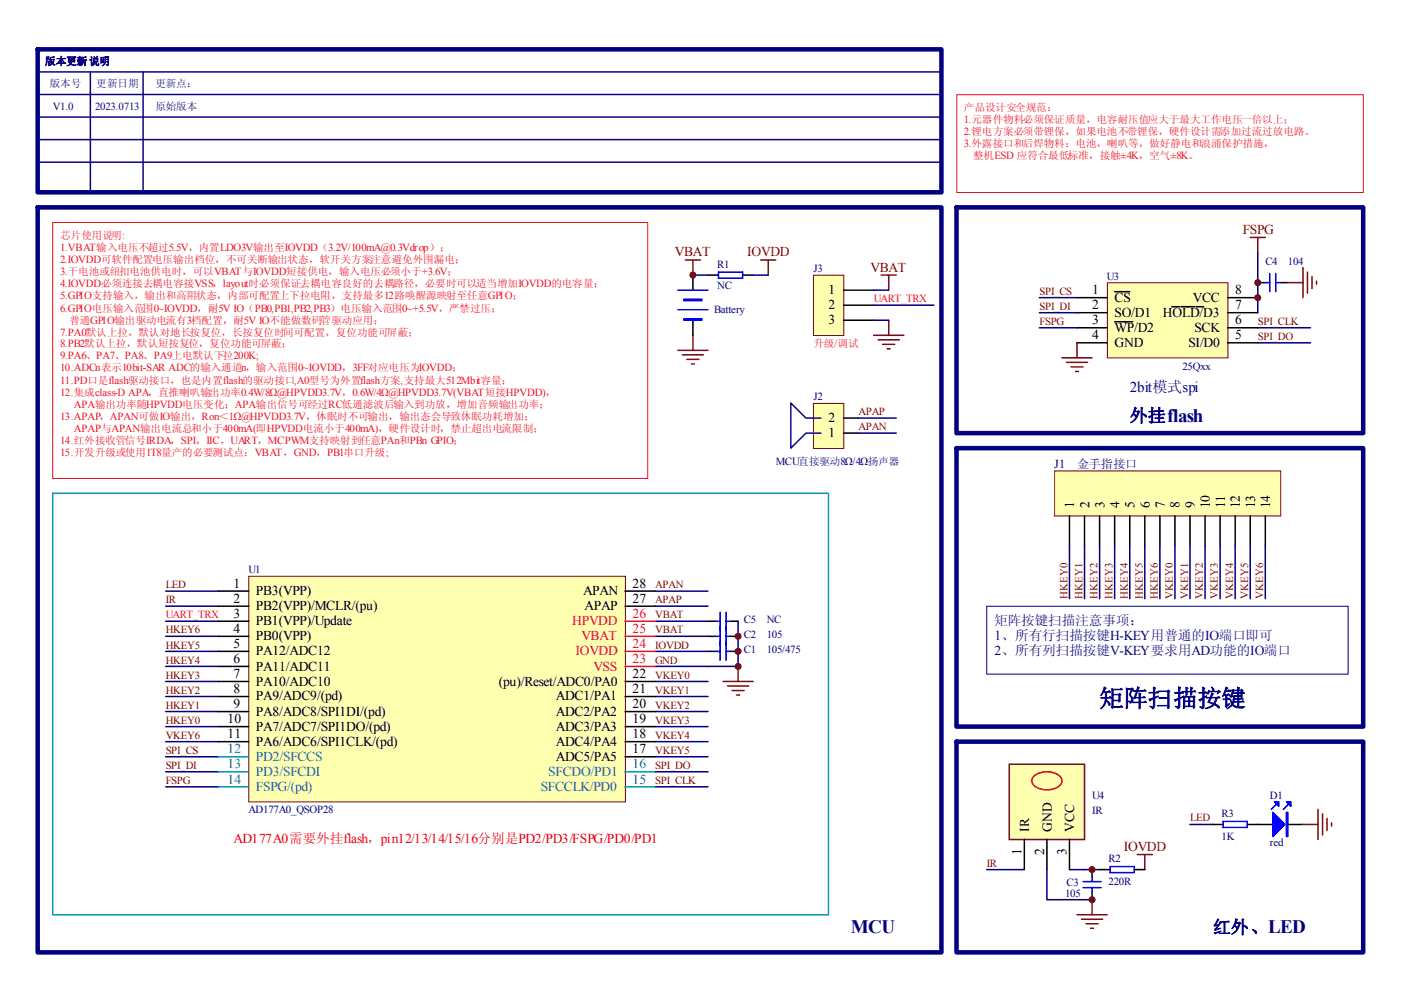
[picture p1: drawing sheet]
<svg xmlns="http://www.w3.org/2000/svg" width="297mm" height="210mm" viewBox="0 0 297 210" stroke-linecap="round" stroke-linejoin="round" font-family="sans-serif">
<path d="M8 44h191.6v157.9h-191.6zM202.8 44h86.2v47.8h-86.2z" fill="none" stroke="#000080" stroke-width=".96"/>
<path d="M172.6 85.6h6.3v9.5h-6.3z" fill="#ffffb0"/>
<path d="M172.5 85.5h6.4v9.6h-6.4z" fill="none" stroke="#800000" stroke-width=".21"/>
<path d="M146.9 58.3v3.2M150.1 58.3h2.2M157.4 58.3h2.3M146.9 67.9v3.2M178.8 91.8h3.2M178.8 88.6h3.2M150.1 134.9h1.6M150.1 138.1h1.6M154.9 134.9h1.6M154.9 138.1h1.6M266.7 174.8h3.2M273.1 174.8h3.2" fill="none" stroke="#000" stroke-width=".32"/>
<path d="M146.9 58.3h3.2M159.7 58.3h3.2M182 88.6h8M182 91.8h8M35.1 157.3h11.2M35.1 154.1h11.2M35.1 150.9h11.2M35.1 160.4h11.2" fill="none" stroke="#000080" stroke-width=".32"/>
<g fill="none" stroke="#800000" stroke-width=".32">
<path d="M145.3 55.1h3.2M146.9 55.1v3.2M161.3 55.1h3.2M162.9 55.1v3.2M143.7 74.3h6.4M144.7 75.2h4.4M145.6 76.2h2.6M146.6 77.2h.6M146.9 71.1v3.2M153.3 144.5h6.4M154.3 145.4h4.4M155.2 146.4h2.6"/>
<path d="M156.2 147.4h.6M156.5 141.3v3.2M276.3 174.8h3.1M279.4 171.6v6.4M280.4 172.6v4.4M281.4 173.5v2.6M282.3 174.5v.6"/>
</g>
<path d="M152.3 57.7h5.1v1.3h-5.1zM143.7 65.7h6.4M143.7 61.5h6.4M151.7 134.9h1M151.7 138.1h1M152.7 133v7M153.9 134.9h1M153.9 133v7M153.9 138.1h1M270.8 170.3l-1.3 1.3M273.4 170.3l-1.3 1.3" fill="none" stroke="#00f" stroke-width=".32"/>
<g fill="#00f" stroke="#00f" stroke-width=".32">
<path d="M272.7 170h1v1z"/>
<path d="M270.2 170h.9v1z"/>
<path d="M269.9 172.2l2.5 2.6-2.5 2.6z"/>
<path d="M145 63.4h3.8v.4h-3.8z" fill-rule="evenodd"/>
<path d="M145 67.6h3.8v.3h-3.8z" fill-rule="evenodd"/>
<path d="M272.7 172.2h.4v5.2h-.4z" fill-rule="evenodd"/>
</g>
<path d="M174.1 88.6h-3.2l-3.2-3.2v9.6l3.2-3.2h3.2" fill="none" stroke="#11037f" stroke-width=".32"/>
<path d="M172.6 58.4h6.3v12.7h-6.3z" fill="#ffffb0"/>
<path d="M172.5 58.3h6.4v12.8h-6.4z" fill="none" stroke="#800000" stroke-width=".21"/>
<path d="M178.8 61.5h6.4M178.8 64.7h6.4M178.8 67.9h6.4" fill="none" stroke="#000" stroke-width=".32"/>
<g fill="none" stroke="#800000" stroke-width=".32">
<path d="M186.8 58.3h3.2M188.4 58.3v3.2M265.1 50.3h3.2M266.7 50.3v3.2M185.2 71.1h6.4M186.2 72h4.5M187.2 73h2.5M188.1 74h.6M188.4 67.9v3.2M225.2 75.9h6.3M226.1 76.8h4.5M227.1 77.8h2.5"/>
<path d="M228 78.7h.7M228.3 72.7v3.2"/>
</g>
<path d="M185.2 64.7h12.8M185.2 67.9h3.2M185.2 61.5h3.2M220.4 63.1h7.9M220.4 69.5h7.9M266.7 69.5h11.1M266.7 72.7h11.1M35.1 141.3h11.2M35.1 144.5h11.2M35.1 147.7h11.2" fill="none" stroke="#000080" stroke-width=".32"/>
<path d="M8 10.5h191.6v30.3h-191.6zM202.8 157.3h86.2v44.6h-86.2z" fill="none" stroke="#000080" stroke-width=".96"/>
<path d="M11.2 104.6h164.5v89.3h-164.5z" fill="none" stroke="#009cca" stroke-width=".32"/>
<path d="M8 15.2h191.6M19.2 15.2v25.6M30.3 15.2v25.6M8 20h191.6M8 24.8h191.6M8 29.6h191.6M8 34.4h191.6" fill="none" stroke="#11037f" stroke-width=".32"/>
<path d="M234.9 60h25.4v15.9h-25.4z" fill="#ffffb0"/>
<path d="M234.8 60h25.5v15.9h-25.5z" fill="none" stroke="#800000" stroke-width=".21"/>
<g fill="none" stroke="#000" stroke-width=".32">
<path d="M266.7 59.9h1.6M271.5 59.9h1.6M228.3 63.1h6.4M228.3 66.3h6.4M228.3 69.5h6.4M228.3 72.7h6.4M236.3 61.8h3.2M236.3 68.2h3.9M248.5 65h1.6M250.4 65h2.9M253.6 65h1.6M260.3 63.1h6.4"/>
<path d="M260.3 66.3h6.4M260.3 69.5h6.4M260.3 72.7h6.4"/>
</g>
<path d="M268.3 59.9h.9M269.2 58v3.8M270.5 59.9h1M270.5 58v3.8" fill="none" stroke="#00f" stroke-width=".32"/>
<path d="M266.7 53.5v12.8" fill="none" stroke="#000080" stroke-width=".32"/>
<path d="M273.1 59.9h3.2M276.3 56.7v6.4M277.2 57.7v4.5M278.2 58.6v2.6M279.1 59.6v.6M228.3 193.9h6.4M229.3 194.9h4.5M230.3 195.9h2.5M231.2 196.8h.7M231.5 190.8v3.1M241.1 181.2h3.2M242.7 181.2v3.2" fill="none" stroke="#800000" stroke-width=".32"/>
<path d="M214 162h15.9v16h-15.9z" fill-rule="evenodd" fill="#ffffb0" stroke="#800000" stroke-width=".32"/>
<path d="M150.1 131.7h1.6M154.9 131.7h1.6M217.2 178v6.4M222 178v6.4M226.7 178v6.4M257.1 174.8h2.2M264.4 174.8h2.3M231.5 184.4v1.6M231.5 189.2v1.6M233.1 184.4h2.3M240.5 184.4h2.2" fill="none" stroke="#000" stroke-width=".32"/>
<path d="M219.1 164.7a4.4 4.4 0 0 1 5.7 0 1.48 1.48 0 0 1-.8 2.3 4.5 4.5 0 0 1-4.9-.6 1.25 1.25 0 0 1 0-1.7z" fill="none" stroke="#bf0000" stroke-width=".32"/>
<g fill="none" stroke="#000080" stroke-width=".32">
<path d="M220.4 66.3h7.9M35.1 138.1h11.2M35.1 134.9h11.2M35.1 131.7h11.2M35.1 128.5h11.2M35.1 125.3h11.2M138.9 138.1h11.2M138.9 134.9h11.2M138.9 131.7h11.2M138.9 128.5h11.2M138.9 125.3h11.2M156.5 131.7v9.6h-17.6"/>
<path d="M138.9 154.1h11.2M138.9 150.9h11.2M138.9 147.7h11.2M138.9 144.5h11.2M138.9 157.3h11.2M35.1 163.6h11.2M35.1 166.8h11.2M138.9 160.4h11.2M138.9 163.6h11.2M138.9 166.8h11.2M252.3 174.8h4.8M209.2 184.4h8"/>
<path d="M222 184.4v6.4h9.5M226.7 184.4h6.4"/>
</g>
<path d="M151.7 131.7h1M152.7 129.8v3.8M153.9 131.7h1M153.9 129.8v3.8M259.3 174.2h5.1v1.2h-5.1zM229.6 188.2h3.9M229.6 186.9h3.9M231.5 186v.9M231.5 188.2v1M235.4 183.7h5.1v1.3h-5.1z" fill="none" stroke="#00f" stroke-width=".32"/>
<path d="M202.9 20.1h86.2v20.7h-86.2zM11.2 47.2h126.1v54.2h-126.1z" fill="none" stroke="#ee0e22" stroke-width=".21"/>
<g fill="#800000" stroke="#800000" stroke-width=".21">
<circle cx="146.9" cy="58.3" r=".64"/>
<circle cx="266.7" cy="63.1" r=".64"/>
<circle cx="266.7" cy="59.9" r=".64"/>
<circle cx="231.5" cy="190.8" r=".64"/>
<circle cx="231.5" cy="184.4" r=".64"/>
<circle cx="156.5" cy="134.9" r=".64"/>
<circle cx="156.5" cy="138.1" r=".64"/>
<circle cx="156.5" cy="141.3" r=".64"/>
</g>
<path d="M202.8 95h86.2v59.1h-86.2z" fill="none" stroke="#000080" stroke-width=".96"/>
<path d="M209.2 128.5h76.6v14.4h-76.6z" fill="none" stroke="#11037f" stroke-width=".21"/>
<path d="M223.7 99.9h47.8v9.5h-47.8z" fill="#ffffb0"/>
<path d="M223.6 99.8h47.9v9.6h-47.9z" fill="none" stroke="#800000" stroke-width=".21"/>
<g fill="none" stroke="#000" stroke-width=".32">
<path d="M226.7 109.4v6.4M229.9 109.4v6.4M233.1 109.4v6.4M236.3 109.4v6.4M239.5 109.4v6.4M242.7 109.4v6.4M245.9 109.4v6.4M249.1 109.4v6.4M252.3 109.4v6.4M255.5 109.4v6.4M258.7 109.4v6.4M261.9 109.4v6.4"/>
<path d="M265.1 109.4v6.4M268.3 109.4v6.4"/>
</g>
<g fill="none" stroke="#000080" stroke-width=".32">
<path d="M226.7 115.8v11.1M229.9 115.8v11.1M233.1 115.8v11.1M236.3 115.8v11.1M239.5 115.8v11.1M242.7 115.8v11.1M245.9 115.8v11.1M249.1 115.8v11.1M252.3 115.8v11.1M255.5 115.8v11.1M258.7 115.8v11.1M261.9 115.8v11.1"/>
<path d="M265.1 115.8v11.1M268.3 115.8v11.1"/>
</g>
<path d="M52.8 122.3h79.8v47.7h-79.8z" fill="#ffffb0"/>
<path d="M52.7 122.2h79.9v47.8h-79.9z" fill="none" stroke="#800000" stroke-width=".21"/>
<path d="M132.5 138.1h6.4M132.5 134.9h6.4M132.5 131.7h6.4M132.5 141.3h6.4" fill="none" stroke="#ee0e22" stroke-width=".32"/>
<g fill="none" stroke="#000" stroke-width=".32">
<path d="M46.3 138.1h6.4M46.3 134.9h6.4M46.3 125.3h6.4M46.3 128.5h6.4M46.3 131.7h6.4M132.5 125.3h6.4M132.5 128.5h6.4M46.3 157.3h6.4M46.3 154.1h6.4M46.3 150.9h6.4M46.3 147.7h6.4M46.3 144.5h6.4"/>
<path d="M46.3 141.3h6.4M132.5 157.3h6.4M132.5 154.1h6.4M132.5 150.9h6.4M132.5 147.7h6.4M132.5 144.5h6.4M132.5 160.4h6.4"/>
</g>
<path d="M46.3 160.4h6.4M46.3 163.6h6.4M46.3 166.8h6.4M132.5 163.6h6.4M132.5 166.8h6.4" fill="none" stroke="#008080" stroke-width=".32"/>
<text font-size="5.1" fill="#000080" x="233.2" y="149.8">矩阵扫描按键</text>
<text font-size="4" fill="#000080" x="180.4" y="197.9">MCU</text>
<g font-size="3.8" fill="#000080">
<text x="239.5" y="89.4">外挂flash</text>
<text x="257.1" y="197.9">红外、LED</text>
</g>
<text font-size="3.2" fill="#000080" x="239.5" y="83.1">2bit模式spi</text>
<g font-size="2.9" fill="#800000">
<text x="263.5" y="49.6">FSPG</text>
<text x="143.1" y="54.4">VBAT</text>
<text x="158.4" y="54.4">IOVDD</text>
<text x="184.6" y="57.6">VBAT</text>
<text x="238.3" y="180.4">IOVDD</text>
</g>
<g font-size="2.9">
<text x="175.7" y="62.4">1</text>
<text x="175.7" y="65.5">2</text>
<text x="231.6" y="62.4">1</text>
<text x="231.6" y="65.5">2</text>
<text x="236.3" y="63.9">CS</text>
<text x="252.9" y="63.9">VCC</text>
<text x="261.9" y="65.5">7</text>
<text x="261.9" y="62.4">8</text>
<text x="175.7" y="68.8">3</text>
<text x="231.6" y="68.8">3</text>
<text x="231.6" y="72">4</text>
<text x="236.3" y="67.2">SO/D1</text>
<text x="236.3" y="70.4">WP/D2</text>
<text x="246.5" y="67.2">HOLD/D3</text>
<text x="253.2" y="70.4">SCK</text>
<text x="261.9" y="72">5</text>
<text x="261.9" y="68.8">6</text>
<text x="236.3" y="73.6">GND</text>
<text x="252" y="73.6">SI/D0</text>
<text x="175.7" y="89.5">2</text>
<text x="175.7" y="92.7">1</text>
<text x="227.8" y="107.8" transform="rotate(-90 227.8 107.8)">1</text>
<text x="231" y="107.8" transform="rotate(-90 231 107.8)">2</text>
<text x="234.2" y="107.8" transform="rotate(-90 234.2 107.8)">3</text>
<text x="237.3" y="107.8" transform="rotate(-90 237.3 107.8)">4</text>
<text x="240.5" y="107.8" transform="rotate(-90 240.5 107.8)">5</text>
<text x="243.8" y="107.8" transform="rotate(-90 243.8 107.8)">6</text>
<text x="247" y="107.8" transform="rotate(-90 247 107.8)">7</text>
<text x="250.1" y="107.8" transform="rotate(-90 250.1 107.8)">8</text>
<text x="253.3" y="107.8" transform="rotate(-90 253.3 107.8)">9</text>
<text x="256.5" y="107.8" transform="rotate(-90 256.5 107.8)">10</text>
<text x="259.8" y="107.8" transform="rotate(-90 259.8 107.8)">11</text>
<text x="262.9" y="107.8" transform="rotate(-90 262.9 107.8)">12</text>
<text x="266.1" y="107.8" transform="rotate(-90 266.1 107.8)">13</text>
<text x="269.3" y="107.8" transform="rotate(-90 269.3 107.8)">14</text>
<text x="49.5" y="124.6">1</text>
<text x="134.1" y="124.6">28</text>
<text x="49.5" y="127.8">2</text>
<text x="49.5" y="131">3</text>
<text x="54.3" y="126.2">PB3(VPP)</text>
<text x="54.3" y="129.4">PB2(VPP)/MCLR/(pu)</text>
<text x="123.6" y="126.2">APAN</text>
<text x="124" y="129.4">APAP</text>
<text x="134.1" y="127.8">27</text>
<text x="49.5" y="137.3">5</text>
<text x="49.5" y="134.2">4</text>
<text x="54.3" y="135.7">PB0(VPP)</text>
<text x="54.3" y="132.6">PB1(VPP)/Update</text>
<text x="49.5" y="140.6">6</text>
<text x="49.5" y="143.8">7</text>
<text x="54.3" y="139">PA12/ADC12</text>
<text x="54.3" y="142.2">PA11/ADC11</text>
<text x="134.1" y="143.8">22</text>
<text x="49.5" y="146.9">8</text>
<text x="54.3" y="145.4">PA10/ADC10</text>
<text x="54.3" y="148.5">PA9/ADC9/(pd)</text>
<text x="105.7" y="145.4">(pu)/Reset/ADC0/PA0</text>
<text x="117.9" y="148.5">ADC1/PA1</text>
<text x="134.1" y="146.9">21</text>
<text x="48.3" y="153.3">10</text>
<text x="49.5" y="150.1">9</text>
<text x="54.3" y="151.7">PA8/ADC8/SPI1DI/(pd)</text>
<text x="54.3" y="155">PA7/ADC7/SPI1DO/(pd)</text>
<text x="117.9" y="155">ADC3/PA3</text>
<text x="117.9" y="151.7">ADC2/PA2</text>
<text x="134.1" y="153.3">19</text>
<text x="134.1" y="150.1">20</text>
<text x="48.3" y="156.5">11</text>
<text x="54.3" y="158.1">PA6/ADC6/SPI1CLK/(pd)</text>
<text x="117.9" y="158.1">ADC4/PA4</text>
<text x="117.9" y="161.3">ADC5/PA5</text>
<text x="134.1" y="156.5">18</text>
<text x="134.1" y="159.7">17</text>
<text x="218.2" y="176.4" transform="rotate(-90 218.2 176.4)">IR</text>
<text x="223" y="176.4" transform="rotate(-90 223 176.4)">GND</text>
<text x="227.8" y="176.4" transform="rotate(-90 227.8 176.4)">VCC</text>
<text x="216.6" y="181.2" transform="rotate(-90 216.6 181.2)">1</text>
<text x="221.4" y="181.2" transform="rotate(-90 221.4 181.2)">2</text>
<text x="226.1" y="181.2" transform="rotate(-90 226.1 181.2)">3</text>
</g>
<g font-size="2.9" fill="#ee0e22">
<text x="134.1" y="131">26</text>
<text x="121.3" y="132.6">HPVDD</text>
<text x="123.3" y="135.7">VBAT</text>
<text x="134.1" y="137.3">24</text>
<text x="134.1" y="134.2">25</text>
<text x="122" y="139">IOVDD</text>
<text x="125.8" y="142.2">VSS</text>
<text x="134.1" y="140.6">23</text>
</g>
<g font-size="2.9" fill="#11037f">
<text x="210.8" y="132.6">矩阵按键扫描注意事项：</text>
<text x="210.8" y="135.7">1、所有行扫描按键H-KEY用普通的IO端口即可</text>
<text x="210.8" y="139">2、所有列扫描按键V-KEY要求用AD功能的IO端口</text>
</g>
<g font-size="2.9" fill="#008080">
<text x="48.3" y="159.7">12</text>
<text x="54.3" y="161.3">PD2/SFCCS</text>
<text x="48.3" y="162.9">13</text>
<text x="48.3" y="166.1">14</text>
<text x="54.3" y="164.5">PD3/SFCDI</text>
<text x="54.3" y="167.7">FSPG/(pd)</text>
<text x="114.6" y="167.7">SFCCLK/PD0</text>
<text x="116.2" y="164.5">SFCDO/PD1</text>
<text x="134.1" y="166.1">15</text>
<text x="134.1" y="162.9">16</text>
</g>
<text font-size="2.9" fill="#f00" x="49.5" y="178.8">AD177A0需要外挂flash，pin12/13/14/15/16分别是PD2/PD3/FSPG/PD0/PD1</text>
<g font-size="2.6" fill="#000080">
<text x="223.5" y="99.2">J1</text>
<text x="228.3" y="99.2">金手指接口</text>
</g>
<g font-size="2.3" fill="#11037f">
<text x="11.2" y="23.3">V1.0</text>
<text x="20.2" y="23.3">2023.0713</text>
</g>
<g font-size="2.3" fill="#ee0e22">
<text x="204.4" y="26.1">1.元器件物料必须保证质量，电容耐压值应大于最大工作电压一倍以上；</text>
<text x="204.4" y="28.7">2.锂电方案必须带锂保，如果电池不带锂保，硬件设计需添加过流过放电路。</text>
<text x="204.4" y="31.3">3.外露接口和后焊物料：电池，喇叭等，做好静电和浪涌保护措施，</text>
<text x="12.8" y="53.3">1.VBAT输入电压不超过5.5V，内置LDO3V输出至IOVDD（3.2V/100mA@0.3Vdrop）；</text>
<text x="12.8" y="55.8">2.IOVDD可软件配置电压输出档位，不可关断输出状态，软开关方案注意避免外围漏电；</text>
<text x="12.8" y="58.3">3.干电池或纽扣电池供电时，可以VBAT与IOVDD短接供电，输入电压必须小于+3.6V；</text>
<text x="12.8" y="60.9">4.IOVDD必须连接去耦电容接VSS，layout时必须保证去耦电容良好的去耦路径，必要时可以适当增加IOVDD的电容量；</text>
<text x="12.8" y="63.4">5.GPIO支持输入，输出和高阻状态，内部可配置上下拉电阻，支持最多12路唤醒源映射至任意GPIO；</text>
<text x="185.3" y="64.1">UART_TRX</text>
<text x="12.8" y="66.1">6.GPIO电压输入范围0~IOVDD，耐5V IO（PB0,PB1,PB2,PB3）电压输入范围0~+5.5V，严禁过压；</text>
<text x="12.8" y="71.1">7.PA0默认上拉，默认对地长按复位，长按复位时间可配置，复位功能可屏蔽；</text>
<text x="12.8" y="73.7">8.PB2默认上拉，默认短按复位，复位功能可屏蔽；</text>
<text x="12.8" y="76.2">9.PA6、PA7、PA8、PA9上电默认下拉200K;</text>
<text x="12.8" y="78.8">10.ADCn表示10bit-SAR ADC的输入通道n，输入范围0~IOVDD，3FF对应电压为IOVDD；</text>
<text x="12.8" y="81.4">11.PD口是flash驱动接口，也是内置flash的驱动接口,A0型号为外置flash方案,支持最大512Mbit容量；</text>
<text x="12.8" y="83.9">12.集成class-D APA，直推喇叭输出功率0.4W/8Ω@HPVDD3.7V，0.6W/4Ω@HPVDD3.7V(VBAT短接HPVDD)，</text>
<text x="12.8" y="89">13.APAP，APAN可做IO输出，Ron＜1Ω@HPVDD3.7V，休眠时不可输出，输出态会导致休眠功耗增加；</text>
<text x="15.7" y="86.5">APA输出功率随HPVDD电压变化；APA输出信号可经过RC低通滤波后输入到功放，增加音频输出功率；</text>
<text x="12.8" y="94.1">14.红外接收管信号IRDA，SPI，IIC，UART，MCPWM支持映射到任意PAn和PBn GPIO；</text>
<text x="15.7" y="91.5">APAP与APAN输出电流总和小于400mA(即HPVDD电流小于400mA)，硬件设计时，禁止超出电流限制；</text>
<text x="12.8" y="96.6">15.开发升级或使用1T8量产的必要测试点：VBAT，GND，PB1串口升级;</text>
<text x="35.1" y="131.1">UART_TRX</text>
</g>
<g font-size="2.3" fill="#000080">
<text x="152.1" y="56.7">R1</text>
<text x="172.5" y="57.8">J3</text>
<text x="234.7" y="59.3">U3</text>
<text x="268.3" y="56.1">C4</text>
<text x="273" y="56.1">104</text>
<text x="152.1" y="61.2">NC</text>
<text x="151.4" y="66.3">Battery</text>
<text x="250.7" y="78.5">25Qxx</text>
<text x="172.5" y="84.9">J2</text>
<text x="164.5" y="98.6">MCU直接驱动8Ω/4Ω扬声器</text>
<text x="52.7" y="121.5">U1</text>
<text x="157.7" y="135.2">C2</text>
<text x="157.7" y="132.1">C5</text>
<text x="162.6" y="135.2">105</text>
<text x="162.6" y="132.1">NC</text>
<text x="157.7" y="138.4">C1</text>
<text x="162.6" y="138.4">105/475</text>
<text x="52.7" y="172.3">AD177A0_QSOP28</text>
<text x="231.6" y="169.4">U4</text>
<text x="231.6" y="172.6">IR</text>
<text x="259" y="173.2">R3</text>
<text x="269.2" y="169.4">D1</text>
<text x="259" y="178.1">1K</text>
<text x="269.2" y="179.3">red</text>
<text x="235" y="182.8">R2</text>
<text x="225.8" y="190.2">105</text>
<text x="226.1" y="187.9">C3</text>
<text x="235" y="187.6">220R</text>
</g>
<g font-size="2.3" fill="#800000">
<text x="220.4" y="62.5">SPI_CS</text>
<text x="220.4" y="65.7">SPI_DI</text>
<text x="220.4" y="68.9">FSPG</text>
<text x="266.7" y="68.9">SPI_CLK</text>
<text x="266.7" y="72.1">SPI_DO</text>
<text x="182" y="88.1">APAP</text>
<text x="182" y="91.2">APAN</text>
<text x="35.1" y="124.7">LED</text>
<text x="138.9" y="124.7">APAN</text>
<text x="35.1" y="127.9">IR</text>
<text x="138.9" y="127.9">APAP</text>
<text x="138.9" y="131.1">VBAT</text>
<text x="226.3" y="126.9" transform="rotate(-90 226.3 126.9)">HKEY0</text>
<text x="229.5" y="126.9" transform="rotate(-90 229.5 126.9)">HKEY1</text>
<text x="232.7" y="126.9" transform="rotate(-90 232.7 126.9)">HKEY2</text>
<text x="235.9" y="126.9" transform="rotate(-90 235.9 126.9)">HKEY3</text>
<text x="239.1" y="126.9" transform="rotate(-90 239.1 126.9)">HKEY4</text>
<text x="242.3" y="126.9" transform="rotate(-90 242.3 126.9)">HKEY5</text>
<text x="245.4" y="126.9" transform="rotate(-90 245.4 126.9)">HKEY6</text>
<text x="248.7" y="126.9" transform="rotate(-90 248.7 126.9)">VKEY0</text>
<text x="251.9" y="126.9" transform="rotate(-90 251.9 126.9)">VKEY1</text>
<text x="255" y="126.9" transform="rotate(-90 255 126.9)">VKEY2</text>
<text x="258.2" y="126.9" transform="rotate(-90 258.2 126.9)">VKEY3</text>
<text x="261.5" y="126.9" transform="rotate(-90 261.5 126.9)">VKEY4</text>
<text x="264.7" y="126.9" transform="rotate(-90 264.7 126.9)">VKEY5</text>
<text x="267.8" y="126.9" transform="rotate(-90 267.8 126.9)">VKEY6</text>
<text x="35.1" y="137.5">HKEY5</text>
<text x="35.1" y="134.3">HKEY6</text>
<text x="138.9" y="134.3">VBAT</text>
<text x="138.9" y="137.5">IOVDD</text>
<text x="35.1" y="143.9">HKEY3</text>
<text x="35.1" y="140.7">HKEY4</text>
<text x="138.9" y="143.9">VKEY0</text>
<text x="138.9" y="140.7">GND</text>
<text x="35.1" y="147.1">HKEY2</text>
<text x="138.9" y="147.1">VKEY1</text>
<text x="35.1" y="153.4">HKEY0</text>
<text x="35.1" y="150.3">HKEY1</text>
<text x="138.9" y="150.3">VKEY2</text>
<text x="138.9" y="153.4">VKEY3</text>
<text x="35.1" y="159.9">SPI_CS</text>
<text x="35.1" y="156.6">VKEY6</text>
<text x="138.9" y="156.6">VKEY4</text>
<text x="138.9" y="159.9">VKEY5</text>
<text x="35.1" y="163">SPI_DI</text>
<text x="35.1" y="166.2">FSPG</text>
<text x="138.9" y="166.2">SPI_CLK</text>
<text x="138.9" y="163">SPI_DO</text>
<text x="252.3" y="174.2">LED</text>
<text x="209.2" y="183.7">IR</text>
</g>
<g font-size="2.2" fill="#11037f">
<text x="9.6" y="13.7">版本更新 说明</text>
<text x="10.6" y="18.5">版本号</text>
<text x="20.4" y="18.5">更新日期</text>
<text x="32.9" y="23.3">原始版本</text>
<text x="32.9" y="18.5">更新点：</text>
</g>
<g font-size="2.2" fill="#ee0e22">
<text x="204.4" y="23.6">产品设计安全规范：</text>
<text x="206.3" y="33.8">整机ESD 应符合最低标准，接触±4K，空气±8K。</text>
<text x="12.8" y="50.7">芯片使用说明:</text>
<text x="14.7" y="68.6">普通GPIO输出驱动电流有3档配置，耐5V IO不能做数码管驱动应用；</text>
<text x="172.5" y="73.7">升级/调试</text>
</g>
</svg>
